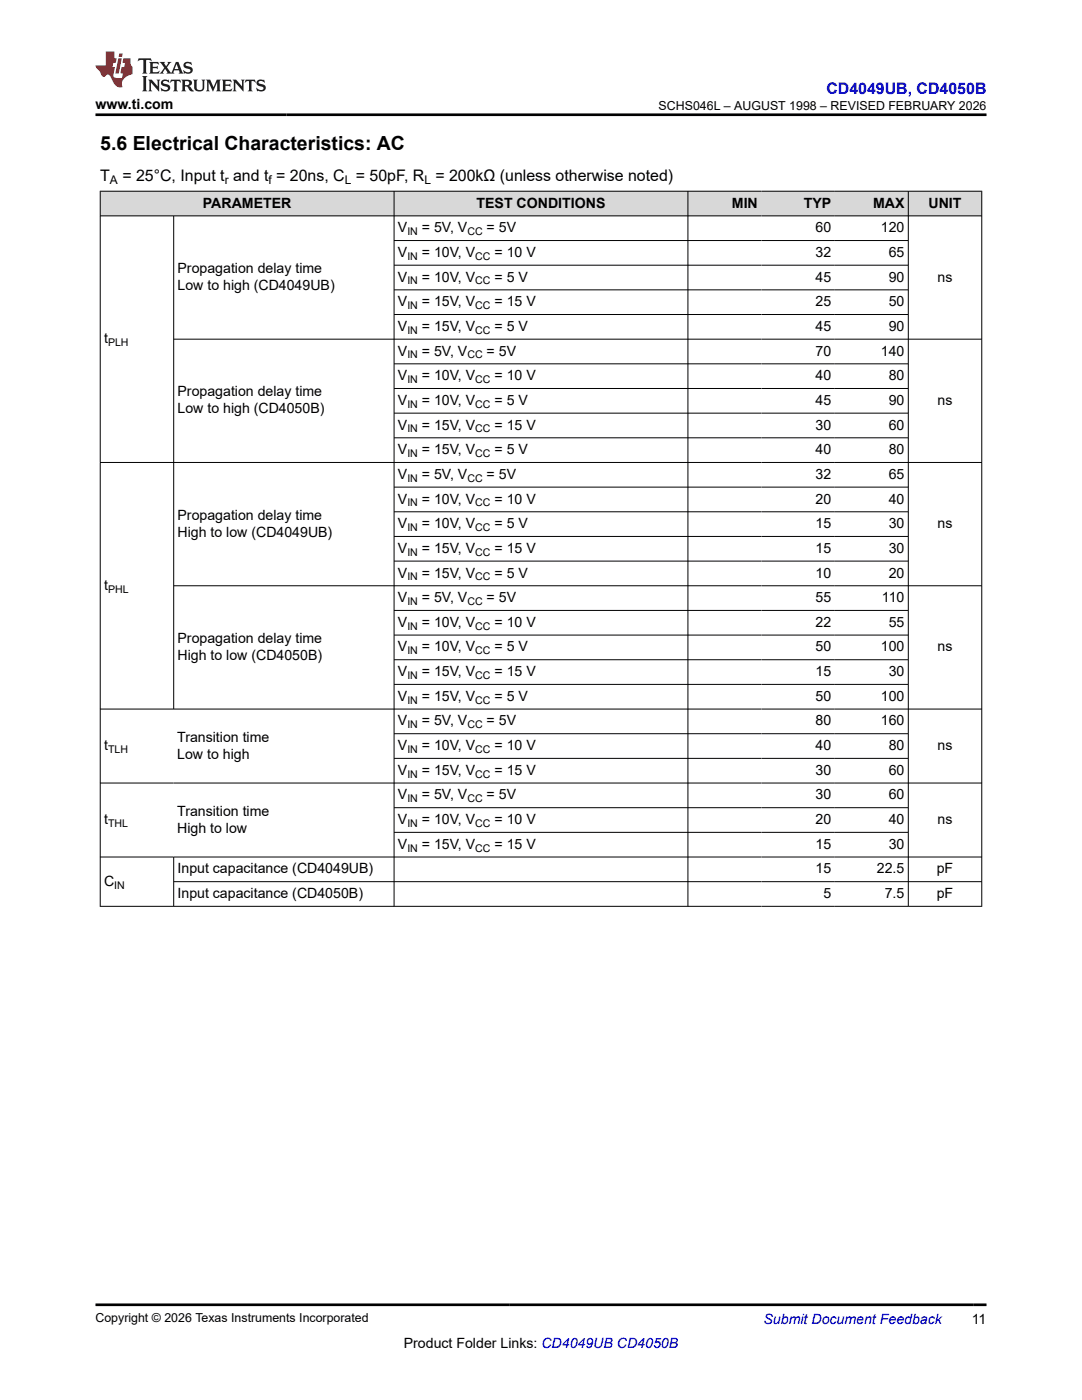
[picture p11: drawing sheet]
<svg xmlns="http://www.w3.org/2000/svg" width="216mm" height="279mm" viewBox="0 0 216 279" stroke-linecap="round" stroke-linejoin="round" font-family="sans-serif">
<g fill="#d8d8d8">
<path d="M20 38.2h175.9v4.9h-175.9z" fill-rule="evenodd"/>
<path d="M20.1 38.2h58.5v4.8h-58.5z" fill-rule="evenodd"/>
<path d="M78.7 38.2h58.5v4.8h-58.5z" fill-rule="evenodd"/>
<path d="M137.3 38.2h14.6v4.8h-14.6z" fill-rule="evenodd"/>
<path d="M151.9 38.2h14.7v4.8h-14.7z" fill-rule="evenodd"/>
<path d="M166.6 38.2h14.6v4.8h-14.6z" fill-rule="evenodd"/>
<path d="M181.3 38.2h14.5v4.8h-14.5z" fill-rule="evenodd"/>
</g>
<g fill="none" stroke="#000" stroke-width=".2">
<path d="M19.9 38.2h176.1M20 38.1v142.8M78.6 38.1v142.8M137.3 38.1v142.8M181.2 38.1v142.8M195.9 38.1v142.8M19.9 43.1h176.1M34.7 43.1v98.5M78.6 48h102.7M78.6 52.9h102.7M78.6 57.8h102.7M34.7 67.7h161.3"/>
<path d="M78.6 62.8h102.7M78.6 72.6h102.7M78.6 77.5h102.7M19.9 92.3h176.1M78.6 82.5h102.7M78.6 87.4h102.7M78.6 97.2h102.7M34.7 116.9h161.3M78.6 102.1h102.7M78.6 107.1h102.7M78.6 112h102.7M78.6 121.8h102.7"/>
<path d="M78.6 126.7h102.7M78.6 131.7h102.7M78.6 136.6h102.7M19.9 156.3h176.1M78.6 146.4h102.7M78.6 151.4h102.7M196 141.5h-176.1M19.9 171h176.1M34.7 171v9.9M34.7 176h161.3M78.6 161.2h102.7M78.6 166.1h102.7"/>
<path d="M19.9 180.9h176.1"/>
</g>
<path d="M27.7 11.6l-.2 .6 .5-.2h.6v.1v2.2l-.2 .4h1l-.2-.4v-2.2v-.1h.5l.5 .2-.1-.6zM29.8 12.4l.2 .3v1.6l-.2 .4h1.9l.1-.6a1.08 1.08 0 0 1-1.3 .2v-.7h.6l.4 .2v-.7l-.4 .2h-.6v-.5l.2-.2a1 1 0 0 1 1 .3l-.1-.5zM31.8 12.4l1 1.1-1 1.2h.9l-.2-.2 .4-.8 .5 .8-.2 .2h1.6l-.2-.2 .1-.5h1l.1 .5-.1 .2h.9l-.2-.4-.8-1.9h-.5l-1 2.1-.8-1.1 .9-1h-.8l.2 .2-.5 .6-.3-.6 .1-.2zM35.2 12.8l.4 1h-.8zM36.8 12.5a.65 .65 0 0 0-.2 .7 .65 .65 0 0 0 .6 .5l.7 .1 .1 .3a.79 .79 0 0 1-.7 .4 .79 .79 0 0 1-.7-.5l.1 .7 .2-.1a.93 .93 0 0 0 1.1 0 .93 .93 0 0 0 .4-.9 1.46 1.46 0 0 0-1.2-.6l-.1-.3a1.09 1.09 0 0 1 1.2 .2l-.2-.6-.1 .1-.6-.2zM28.4 15.2l.2 .4v2.2l-.2 .4h1l-.2-.4v-2.2l.2-.4zM29.6 15.9l.2 .4v1.5l-.2 .4h.8l-.3-.4v-1.3l1.7 1.8v-2l.2-.4h-.8l.2 .2 .1 1.1-1.2-1.3zM32.3 16a.65 .65 0 0 0-.2 .8 .65 .65 0 0 0 .7 .4l.6 .2 .1 .2a.79 .79 0 0 1-.7 .4 .79 .79 0 0 1-.7-.5l.1 .7 .2-.1a.93 .93 0 0 0 1.1 .1 .93 .93 0 0 0 .4-1 1.46 1.46 0 0 0-1.2-.5l-.1-.4a1.09 1.09 0 0 1 1.2 .2l-.2-.6-.1 .1-.6-.1zM34.1 15.9l-.1 .6a.63 .63 0 0 1 .7-.3l.1 1.6-.3 .4h1l-.2-.4v-1.6a.66 .66 0 0 1 .8 .3l-.1-.6zM36.2 15.9l.2 .4v1.5l-.2 .4h.9l-.2-.2v-.7h.5l.1 .2a.79 .79 0 0 0 1.2 .6l-1-.9a.61 .61 0 0 0 .6-.6 .61 .61 0 0 0-.5-.7zM36.9 16.2h.2a.47 .47 0 0 1 .5 .1 .47 .47 0 0 1 .1 .5l-.2 .1-.6 .1zM38.5 15.9l.2 .2a2.27 2.27 0 0 0 .4 2 1.04 1.04 0 0 0 1.7-.7v-1.3l.2-.2h-.8l.2 .4v1.1a.6 .6 0 0 1-.6 .6 .6 .6 0 0 1-.6-.6v-1.1l.3-.4zM41.1 15.9l.2 .4v1.5l-.2 .4h.7l-.2-.4v-1.4l.9 1.9 .8-1.9v1.4l-.2 .4h1l-.3-.4v-1.5l.3-.4h-.8l-.7 1.5-.7-1.5zM44.3 15.9l.2 .4v1.5l-.2 .4h1.9l.1-.6a1.09 1.09 0 0 1-1.3 .2v-.7h.6l.4 .2v-.6l-.4 .2h-.6v-.6l.2-.1a1.01 1.01 0 0 1 1 .3l-.1-.6zM46.4 15.9l.3 .4v1.5l-.3 .4h.8l-.2-.4v-1.3l1.6 1.8v-2l.2-.4h-.7l.2 .2v1.1l-1.2-1.3zM49 15.9l-.1 .6a.63 .63 0 0 1 .8-.3v1.6l-.3 .4h1l-.2-.4v-1.6a.66 .66 0 0 1 .8 .3l-.1-.6zM51.4 16a.65 .65 0 0 0-.2 .8 .65 .65 0 0 0 .6 .4l.6 .2 .2 .2a.79 .79 0 0 1-.8 .4 .79 .79 0 0 1-.6-.5l.1 .7 .2-.1a.93 .93 0 0 0 1 .1 .93 .93 0 0 0 .5-1 1.46 1.46 0 0 0-1.3-.5l-.1-.4a1.09 1.09 0 0 1 1.3 .2l-.2-.6-.2 .1-.5-.1z" fill="#231f20"/>
<path d="M21.1 10.3v2.7h-2v.4l.9 1a.95 .95 0 0 0 .9 .9 .59 .59 0 0 1 .6-.4 .59 .59 0 0 1 .5 .3l.4 .8a1.59 1.59 0 0 0 2.1 1.4 1.61 1.61 0 0 1 1-2.3l1-.3-.1-1.5a1.59 1.59 0 0 1-.4-1.7h-1.4l-.2 .9h.5l-.1 .9h-.5l-.2 .9v.3l.4 .1-.2 .9h-.6a.73 .73 0 0 1-1.1-.7l.3-1.5h-.5l.2-.9h.5l.2-.9h-.5v-1.3zM23.6 11.6l-.6 3.1h.7l.6-3.1zM23.8 10.7l-.1 .6h.7l.1-.6z" fill="#ed1c24"/>
<path d="M19.1 22.9h177.8M19.1 260.4h177.8" fill="none" stroke="#000" stroke-width=".53"/>
<text font-size="3.9" x="20" y="29.9">5.6 Electrical Characteristics: AC</text>
<text font-size="3.2" fill="#00f" x="164.9" y="18.7">CD4049UB, CD4050B</text>
<g font-size="3.2">
<text x="20" y="36.1">T</text>
<text x="24.4" y="36.1">= 25°C, Input t and t = 20ns, C = 50pF, R = 200kΩ (unless otherwise noted)</text>
</g>
<g font-size="2.8">
<text x="19.1" y="21.8">www.ti.com</text>
<text x="40.5" y="41.4">PARAMETER</text>
<text x="95.1" y="41.4">TEST CONDITIONS</text>
<text x="146" y="41.4">MIN</text>
<text x="160.4" y="41.4">TYP</text>
<text x="174.2" y="41.4">MAX</text>
<text x="185.3" y="41.4">UNIT</text>
<text x="79.4" y="46.4">V</text>
<text x="84.2" y="46.4">= 5V, V</text>
<text x="97.1" y="46.4">= 5V</text>
<text x="162.7" y="46.4">60</text>
<text x="175.8" y="46.4">120</text>
<text x="79.4" y="51.3">V</text>
<text x="84.2" y="51.3">= 10V, V</text>
<text x="98.7" y="51.3">= 10 V</text>
<text x="162.7" y="51.3">32</text>
<text x="177.3" y="51.3">65</text>
<text x="35.4" y="54.5">Propagation delay time</text>
<text x="35.4" y="57.9">Low to high (CD4049UB)</text>
<text x="79.4" y="56.2">V</text>
<text x="84.2" y="56.2">= 10V, V</text>
<text x="98.7" y="56.2">= 5 V</text>
<text x="162.7" y="56.2">45</text>
<text x="177.3" y="56.2">90</text>
<text x="187.1" y="56.2">ns</text>
<text x="79.4" y="61.1">V</text>
<text x="84.2" y="61.1">= 15V, V</text>
<text x="98.7" y="61.1">= 15 V</text>
<text x="162.7" y="61.1">25</text>
<text x="177.3" y="61.1">50</text>
<text x="20.8" y="68.5">t</text>
<text x="79.4" y="66">V</text>
<text x="79.4" y="71">V</text>
<text x="84.2" y="66">= 15V, V</text>
<text x="84.2" y="71">= 5V, V</text>
<text x="97.1" y="71">= 5V</text>
<text x="98.7" y="66">= 5 V</text>
<text x="162.7" y="66">45</text>
<text x="162.7" y="71">70</text>
<text x="175.8" y="71">140</text>
<text x="177.3" y="66">90</text>
<text x="79.4" y="75.9">V</text>
<text x="84.2" y="75.9">= 10V, V</text>
<text x="98.7" y="75.9">= 10 V</text>
<text x="162.7" y="75.9">40</text>
<text x="177.3" y="75.9">80</text>
<text x="35.4" y="79.1">Propagation delay time</text>
<text x="35.4" y="82.5">Low to high (CD4050B)</text>
<text x="79.4" y="80.8">V</text>
<text x="84.2" y="80.8">= 10V, V</text>
<text x="98.7" y="80.8">= 5 V</text>
<text x="162.7" y="80.8">45</text>
<text x="177.3" y="80.8">90</text>
<text x="187.1" y="80.8">ns</text>
<text x="79.4" y="85.7">V</text>
<text x="84.2" y="85.7">= 15V, V</text>
<text x="98.7" y="85.7">= 15 V</text>
<text x="162.7" y="85.7">30</text>
<text x="177.3" y="85.7">60</text>
<text x="79.4" y="90.6">V</text>
<text x="79.4" y="95.6">V</text>
<text x="84.2" y="90.6">= 15V, V</text>
<text x="84.2" y="95.6">= 5V, V</text>
<text x="97.1" y="95.6">= 5V</text>
<text x="98.7" y="90.6">= 5 V</text>
<text x="162.7" y="90.6">40</text>
<text x="162.7" y="95.6">32</text>
<text x="177.3" y="90.6">80</text>
<text x="177.3" y="95.6">65</text>
<text x="79.4" y="100.5">V</text>
<text x="84.2" y="100.5">= 10V, V</text>
<text x="98.7" y="100.5">= 10 V</text>
<text x="162.7" y="100.5">20</text>
<text x="177.3" y="100.5">40</text>
<text x="35.4" y="103.7">Propagation delay time</text>
<text x="35.4" y="107.1">High to low (CD4049UB)</text>
<text x="79.4" y="105.4">V</text>
<text x="84.2" y="105.4">= 10V, V</text>
<text x="98.7" y="105.4">= 5 V</text>
<text x="162.7" y="105.4">15</text>
<text x="177.3" y="105.4">30</text>
<text x="187.1" y="105.4">ns</text>
<text x="79.4" y="110.3">V</text>
<text x="84.2" y="110.3">= 15V, V</text>
<text x="98.7" y="110.3">= 15 V</text>
<text x="162.7" y="110.3">15</text>
<text x="177.3" y="110.3">30</text>
<text x="20.8" y="117.7">t</text>
<text x="79.4" y="115.3">V</text>
<text x="84.2" y="115.3">= 15V, V</text>
<text x="98.7" y="115.3">= 5 V</text>
<text x="162.7" y="115.3">10</text>
<text x="177.3" y="115.3">20</text>
<text x="79.4" y="120.2">V</text>
<text x="79.4" y="125.1">V</text>
<text x="84.2" y="120.2">= 5V, V</text>
<text x="84.2" y="125.1">= 10V, V</text>
<text x="97.1" y="120.2">= 5V</text>
<text x="98.7" y="125.1">= 10 V</text>
<text x="162.7" y="120.2">55</text>
<text x="162.7" y="125.1">22</text>
<text x="176" y="120.2">110</text>
<text x="177.3" y="125.1">55</text>
<text x="35.4" y="128.3">Propagation delay time</text>
<text x="35.4" y="131.7">High to low (CD4050B)</text>
<text x="79.4" y="130">V</text>
<text x="84.2" y="130">= 10V, V</text>
<text x="98.7" y="130">= 5 V</text>
<text x="162.7" y="130">50</text>
<text x="175.8" y="130">100</text>
<text x="187.1" y="130">ns</text>
<text x="79.4" y="134.9">V</text>
<text x="84.2" y="134.9">= 15V, V</text>
<text x="98.7" y="134.9">= 15 V</text>
<text x="162.7" y="134.9">15</text>
<text x="177.3" y="134.9">30</text>
<text x="79.4" y="139.9">V</text>
<text x="84.2" y="139.9">= 15V, V</text>
<text x="98.7" y="139.9">= 5 V</text>
<text x="162.7" y="139.9">50</text>
<text x="175.8" y="139.9">100</text>
<text x="20.8" y="149.7">t</text>
<text x="35.4" y="148">Transition time</text>
<text x="79.4" y="144.8">V</text>
<text x="79.4" y="149.7">V</text>
<text x="84.2" y="144.8">= 5V, V</text>
<text x="84.2" y="149.7">= 10V, V</text>
<text x="97.1" y="144.8">= 5V</text>
<text x="98.7" y="149.7">= 10 V</text>
<text x="162.7" y="144.8">80</text>
<text x="162.7" y="149.7">40</text>
<text x="175.8" y="144.8">160</text>
<text x="177.3" y="149.7">80</text>
<text x="187.1" y="149.7">ns</text>
<text x="35.4" y="151.4">Low to high</text>
<text x="79.4" y="154.6">V</text>
<text x="84.2" y="154.6">= 15V, V</text>
<text x="98.7" y="154.6">= 15 V</text>
<text x="162.7" y="154.6">30</text>
<text x="177.3" y="154.6">60</text>
<text x="79.4" y="159.5">V</text>
<text x="84.2" y="159.5">= 5V, V</text>
<text x="97.1" y="159.5">= 5V</text>
<text x="162.7" y="159.5">30</text>
<text x="177.3" y="159.5">60</text>
<text x="20.8" y="164.5">t</text>
<text x="35.4" y="162.8">Transition time</text>
<text x="35.4" y="166.2">High to low</text>
<text x="79.4" y="164.5">V</text>
<text x="84.2" y="164.5">= 10V, V</text>
<text x="98.7" y="164.5">= 10 V</text>
<text x="162.7" y="164.5">20</text>
<text x="177.3" y="164.5">40</text>
<text x="187.1" y="164.5">ns</text>
<text x="79.4" y="169.4">V</text>
<text x="84.2" y="169.4">= 15V, V</text>
<text x="98.7" y="169.4">= 15 V</text>
<text x="162.7" y="169.4">15</text>
<text x="177.3" y="169.4">30</text>
<text x="20.8" y="176.8">C</text>
<text x="35.4" y="174.3">Input capacitance (CD4049UB)</text>
<text x="35.4" y="179.2">Input capacitance (CD4050B)</text>
<text x="162.7" y="174.3">15</text>
<text x="164.3" y="179.2">5</text>
<text x="175" y="174.3">22.5</text>
<text x="176.6" y="179.2">7.5</text>
<text x="186.9" y="174.3">pF</text>
<text x="186.9" y="179.2">pF</text>
<text x="80.6" y="269">Product Folder Links: CD4049UB CD4050B</text>
<text x="193.9" y="264.2">11</text>
</g>
<text font-size="2.8" fill="#00f" x="152.4" y="264.2">Submit Document Feedback</text>
<g font-size="2.5">
<text x="131.4" y="21.9">SCHS046L – AUGUST 1998 – REVISED FEBRUARY 2026</text>
<text x="19.1" y="263.9">Copyright © 2026 Texas Instruments Incorporated</text>
</g>
<g font-size="2.4">
<text x="21.9" y="36.7">A</text>
<text x="44.8" y="36.7">r</text>
<text x="53.6" y="36.7">f</text>
<text x="68.8" y="36.7">L</text>
<text x="84.7" y="36.7">L</text>
</g>
<g font-size="2.1">
<text x="81.3" y="46.9">IN</text>
<text x="93.3" y="46.9">CC</text>
<text x="81.3" y="51.8">IN</text>
<text x="94.8" y="51.8">CC</text>
<text x="81.3" y="56.8">IN</text>
<text x="94.8" y="56.8">CC</text>
<text x="81.3" y="61.7">IN</text>
<text x="94.8" y="61.7">CC</text>
<text x="21.6" y="69.1">PLH</text>
<text x="81.3" y="66.6">IN</text>
<text x="81.3" y="71.5">IN</text>
<text x="93.3" y="71.5">CC</text>
<text x="94.8" y="66.6">CC</text>
<text x="81.3" y="76.4">IN</text>
<text x="94.8" y="76.4">CC</text>
<text x="81.3" y="81.4">IN</text>
<text x="94.8" y="81.4">CC</text>
<text x="81.3" y="86.3">IN</text>
<text x="94.8" y="86.3">CC</text>
<text x="81.3" y="91.2">IN</text>
<text x="94.8" y="91.2">CC</text>
<text x="81.3" y="96.1">IN</text>
<text x="81.3" y="101.1">IN</text>
<text x="93.3" y="96.1">CC</text>
<text x="94.8" y="101.1">CC</text>
<text x="81.3" y="106">IN</text>
<text x="94.8" y="106">CC</text>
<text x="81.3" y="110.9">IN</text>
<text x="94.8" y="110.9">CC</text>
<text x="21.6" y="118.3">PHL</text>
<text x="81.3" y="115.8">IN</text>
<text x="94.8" y="115.8">CC</text>
<text x="81.3" y="120.7">IN</text>
<text x="81.3" y="125.7">IN</text>
<text x="93.3" y="120.7">CC</text>
<text x="94.8" y="125.7">CC</text>
<text x="81.3" y="130.6">IN</text>
<text x="94.8" y="130.6">CC</text>
<text x="81.3" y="135.5">IN</text>
<text x="94.8" y="135.5">CC</text>
<text x="81.3" y="140.4">IN</text>
<text x="94.8" y="140.4">CC</text>
<text x="81.3" y="145.3">IN</text>
<text x="93.3" y="145.3">CC</text>
<text x="21.6" y="150.3">TLH</text>
<text x="81.3" y="150.3">IN</text>
<text x="81.3" y="155.2">IN</text>
<text x="94.8" y="150.3">CC</text>
<text x="94.8" y="155.2">CC</text>
<text x="81.3" y="160.1">IN</text>
<text x="93.3" y="160.1">CC</text>
<text x="21.6" y="165">THL</text>
<text x="81.3" y="165">IN</text>
<text x="94.8" y="165">CC</text>
<text x="81.3" y="170">IN</text>
<text x="94.8" y="170">CC</text>
<text x="22.8" y="177.3">IN</text>
</g>
</svg>
